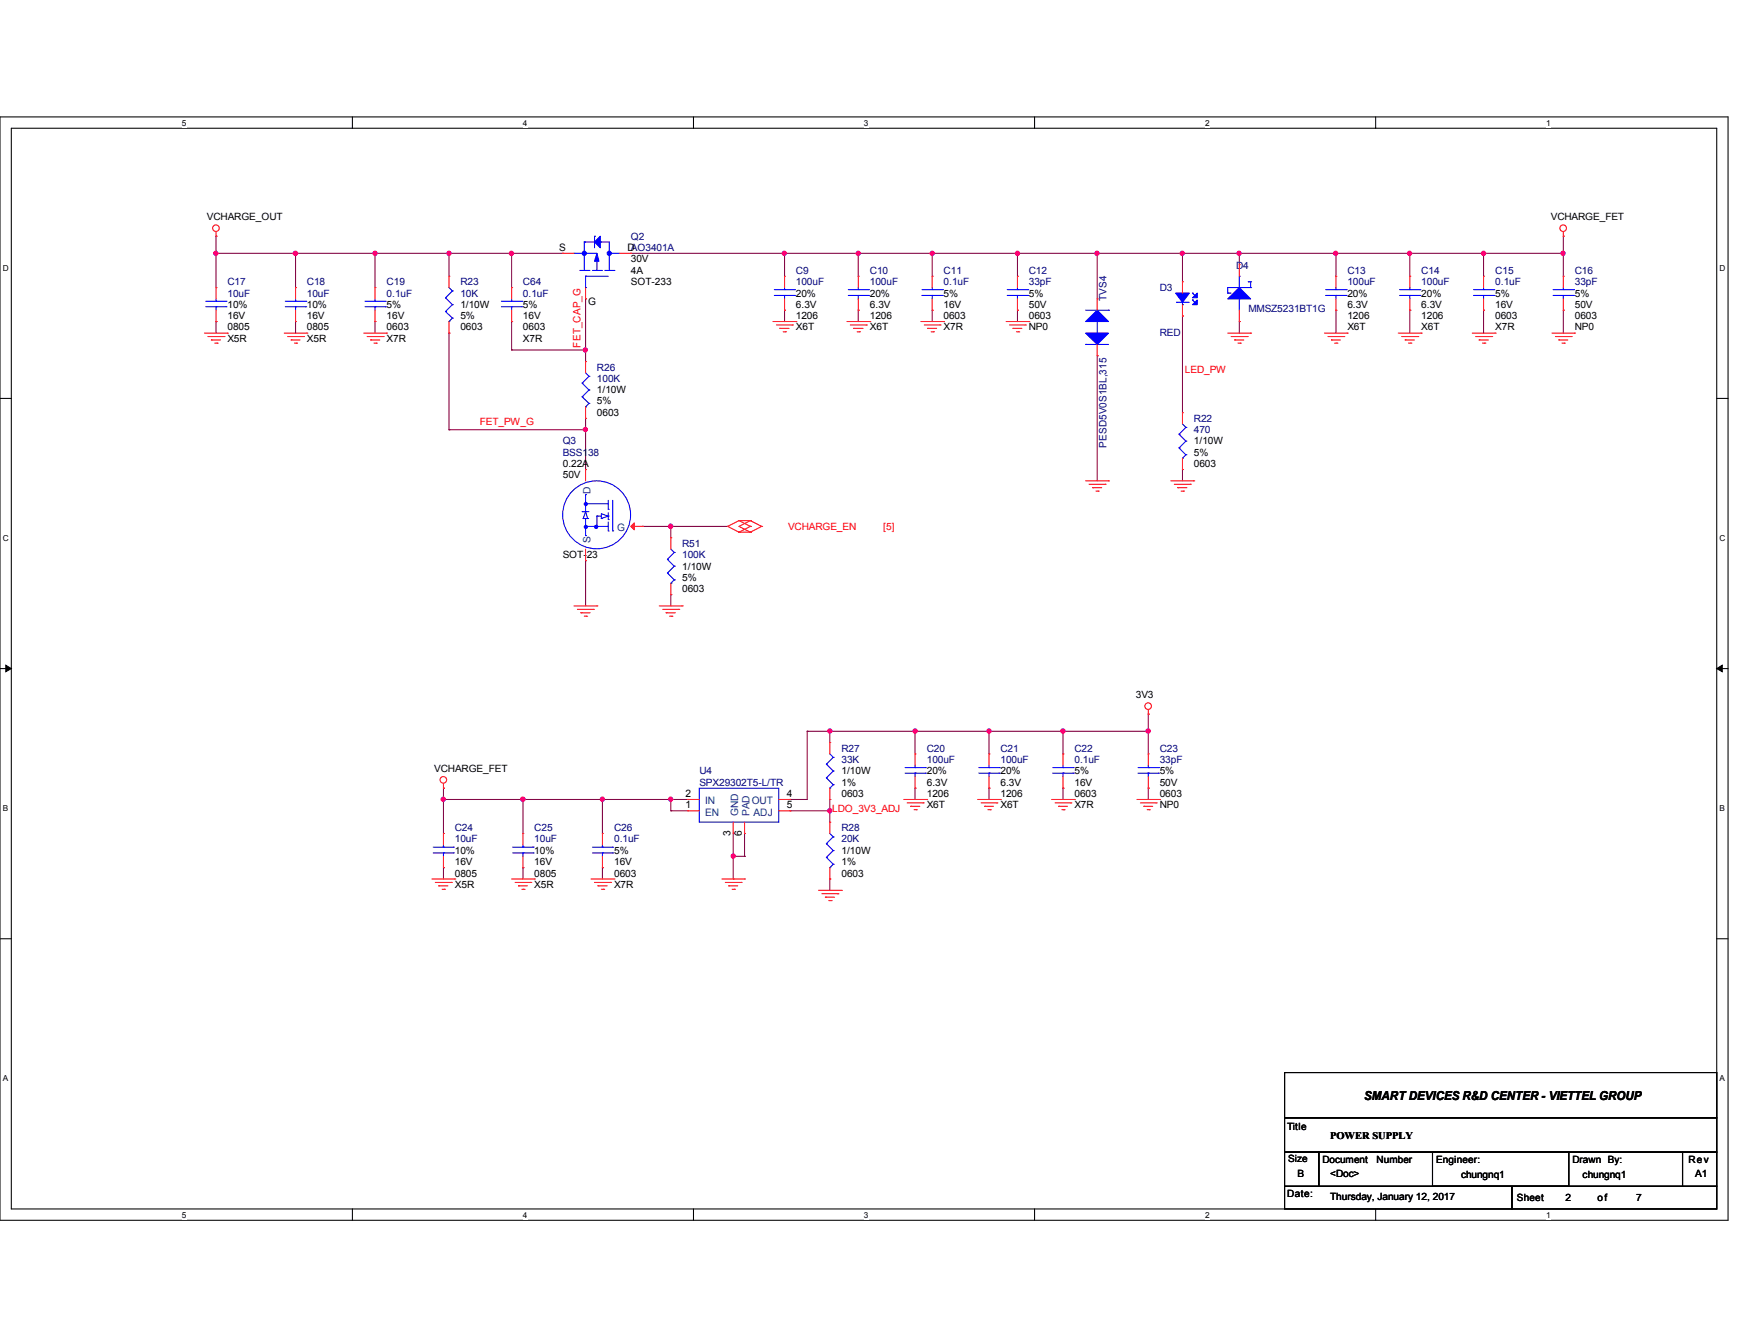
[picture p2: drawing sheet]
<svg xmlns="http://www.w3.org/2000/svg" width="279mm" height="216mm" viewBox="0 0 279 216" stroke-linecap="round" stroke-linejoin="round" font-family="sans-serif">
<path d="M0 18.8h278v177.4h-278zM1.8 20.6h274.3v173.8h-274.3z" fill="none" stroke="#000" stroke-width=".17"/>
<g fill="#fff">
<path d="M29.3 19h.7v1.5h-.7z"/>
<path d="M29.3 194.6h.7v1.4h-.7z"/>
</g>
<path d="M56.7 18.8v1.8M56.7 194.4v1.8" fill="none" stroke="#000" stroke-width=".17"/>
<g fill="#fff">
<path d="M84.1 19h.7v1.5h-.7z"/>
<path d="M84.1 194.6h.7v1.4h-.7z"/>
</g>
<path d="M111.5 18.8v1.8M111.5 194.4v1.8" fill="none" stroke="#000" stroke-width=".17"/>
<g fill="#fff">
<path d="M139 19h.7v1.5h-.7z"/>
<path d="M139 194.6h.7v1.4h-.7z"/>
</g>
<path d="M166.4 18.8v1.8M166.4 194.4v1.8" fill="none" stroke="#000" stroke-width=".17"/>
<g fill="#fff">
<path d="M193.8 19h.8v1.5h-.8z"/>
<path d="M193.8 194.6h.8v1.4h-.8z"/>
</g>
<path d="M221.3 18.8v1.8M221.3 194.4v1.8" fill="none" stroke="#000" stroke-width=".17"/>
<g fill="#fff">
<path d="M248.7 19h.7v1.5h-.7z"/>
<path d="M248.7 194.6h.7v1.4h-.7z"/>
<path d="M.5 42.3h.9v1.5h-.9z"/>
<path d="M276.6 42.3h.9v1.5h-.9z"/>
<path d="M.5 85.8h.9v1.4h-.9z"/>
<path d="M276.6 85.8h.9v1.4h-.9z"/>
</g>
<path d="M0 64.1h1.8M276.1 64.1h1.9" fill="none" stroke="#000" stroke-width=".17"/>
<g fill="#fff">
<path d="M.5 129.2h.8v1.5h-.8z"/>
<path d="M276.6 129.2h.9v1.5h-.9z"/>
</g>
<path d="M0 107.5h1.8M276.1 107.5h1.9" fill="none" stroke="#000" stroke-width=".17"/>
<path d="M.9 106.9l.9 .6-.9 .5zM276.1 107.5l.9-.6v1.1z" fill="#000" stroke="#000" stroke-width=".16"/>
<g fill="#fff">
<path d="M.5 172.6h.8v1.5h-.8z"/>
<path d="M276.6 172.6h.9v1.5h-.9z"/>
</g>
<path d="M0 150.9h1.8M276.1 150.9h1.9M206.6 172.4h69.5v7.3h-69.5zM206.6 179.7h69.5v5.5h-69.5zM206.6 185.2h5.5v5.5h-5.5zM206.6 190.7h36.6v3.7h-36.6zM212.1 185.2h58.5v5.5h-58.5zM230.4 185.2h21.9v5.5h-21.9zM243.2 190.7h32.9v3.7h-32.9zM270.6 185.2h5.5v5.5h-5.5z" fill="none" stroke="#000" stroke-width=".17"/>
<g fill="none" stroke="#800040" stroke-width=".17">
<path d="M34.8 38h.1M34.8 38v8.2M251.5 38h.1M251.5 38v6.4M34.8 40.7h.1M34.8 51.7h.1M34.8 40.7h55.7M34.8 51.7v1.9M47.5 40.7h.1M47.5 51.7h.1M47.5 40.7v5.5M47.5 51.7v1.9"/>
<path d="M60.3 40.7h.1M60.3 51.7h.1M60.3 40.7v5.5M60.3 51.7v1.9M72.2 40.7h.1M72.2 53.6h.1M72.2 40.7v3.7M72.2 53.6v15.5M82.3 40.7h.1M82.3 51.7h.1M82.3 56.3h.1M82.3 40.7v5.5"/>
<path d="M82.3 51.7v4.6M82.3 56.3h11.9M94.2 48h.1M94.2 56.3h.1M94.2 48v10.1M101.5 40.7h150M126.2 49.9h.1M126.2 40.7h.1M126.2 40.7v3.7M126.2 49.9v1.8M138 49.9h.1M138 40.7h.1"/>
<path d="M138 40.7v3.7M138 49.9v1.8M149.9 40.7h.1M149.9 49.9h.1M149.9 40.7v3.7M149.9 49.9v1.8M163.7 40.7h.1M163.7 49.9h.1M163.7 40.7v3.7M163.7 49.9v1.8M176.5 40.7h.1M176.5 57.2h.1"/>
<path d="M176.5 40.7v7.3M176.5 57.2v20.1M190.2 50.8h.1M190.2 40.7h.1M190.2 40.7v4.6M190.2 50.8v15.5M199.3 51.7h.1M199.3 40.7h.1M199.3 40.7v1.8M199.3 51.7v1.9M214.9 49.9h.1M214.9 40.7h.1"/>
<path d="M214.9 40.7v3.7M214.9 49.9v3.7M226.8 49.9h.1M226.8 40.7h.1M226.8 40.7v3.7M226.8 49.9v3.7M238.6 49.9h.1M238.6 40.7h.1M238.6 40.7v3.7M238.6 49.9v3.7M251.5 49.9h.1M251.5 40.7h.1"/>
<path d="M251.5 49.9v3.7M72.2 69.1h.1M72.2 69.1h22M94.2 69.1h.1M94.2 67.3h.1M94.2 67.3v8.2M190.2 75.5h.1M190.2 75.5v1.8M94.2 90.1h.1M94.2 90.1v7.3M103.3 84.6h.1M103.3 84.6h13.8"/>
<path d="M107.9 84.6h.1M107.9 95.6h.1M107.9 84.6v1.8M107.9 95.6v1.8M129.8 117.6h.1M129.8 117.6v10.9h-2.7M129.8 117.6h54.9M133.5 117.6h.1M133.5 117.6v1.8M147.2 117.6h.1M147.2 117.6v3.6M159.1 117.6h.1"/>
<path d="M159.1 117.6v3.6M171 117.6h.1M171 117.6v3.6M184.7 117.6h.1M184.7 114.8h.1M184.7 114.8v6.4M71.3 128.5h.1M71.3 139.5h.1M71.3 126.7h.1M71.3 128.5h39.3M71.3 126.7v7.3M71.3 139.5v1.8"/>
<path d="M84.1 128.5h.1M84.1 139.5h.1M84.1 128.5v5.5M84.1 139.5v1.8M96.9 128.5h.1M96.9 139.5h.1M96.9 128.5v5.5M96.9 139.5v1.8M107.9 130.3h.1M107.9 128.5h.1M107.9 130.3h2.7M107.9 128.5v1.8"/>
<path d="M117.9 137.7h.1M117.9 134v7.3M117.9 137.7h1.9M119.8 137.7h.1M119.8 134v3.7M127.1 130.3h.1M127.1 128.5h.1M127.1 130.3h6.4M133.5 128.5h.1M133.5 130.3h.1M133.5 128.5v3.7M147.2 126.7h.1"/>
<path d="M147.2 126.7v1.8M159.1 126.7h.1M159.1 126.7v1.8M171 126.7h.1M171 126.7v1.8M184.7 126.7h.1M184.7 126.7v1.8M117.9 141.3h.1M133.5 141.3h.1M133.5 141.3v1.8"/>
</g>
<g fill="#f0f" stroke="#f0f" stroke-width=".17">
<circle cx="238.6" cy="40.7" r=".34"/>
<circle cx="251.4" cy="40.7" r=".34"/>
<circle cx="226.7" cy="40.7" r=".34"/>
<circle cx="34.7" cy="40.7" r=".34"/>
<circle cx="47.5" cy="40.7" r=".35"/>
<circle cx="126.2" cy="40.7" r=".34"/>
<circle cx="149.9" cy="40.7" r=".34"/>
<circle cx="138" cy="40.7" r=".34"/>
<circle cx="163.7" cy="40.7" r=".34"/>
<circle cx="176.4" cy="40.7" r=".34"/>
<circle cx="190.2" cy="40.7" r=".34"/>
<circle cx="72.2" cy="40.7" r=".34"/>
<circle cx="60.3" cy="40.7" r=".34"/>
<circle cx="107.9" cy="128.5" r=".34"/>
<circle cx="96.9" cy="128.5" r=".34"/>
<circle cx="71.3" cy="128.5" r=".34"/>
<circle cx="84.1" cy="128.5" r=".35"/>
<circle cx="133.5" cy="130.3" r=".35"/>
<circle cx="147.2" cy="117.5" r=".34"/>
<circle cx="133.5" cy="117.5" r=".34"/>
<circle cx="159.1" cy="117.5" r=".34"/>
<circle cx="184.7" cy="117.5" r=".35"/>
<circle cx="171" cy="117.5" r=".35"/>
<circle cx="107.9" cy="84.6" r=".35"/>
<circle cx="82.3" cy="40.7" r=".34"/>
<circle cx="94.1" cy="56.3" r=".34"/>
<circle cx="94.1" cy="69" r=".34"/>
<circle cx="199.3" cy="40.7" r=".34"/>
<circle cx="214.8" cy="40.7" r=".34"/>
<circle cx="117.9" cy="137.6" r=".34"/>
</g>
<g fill="none" stroke="#f00" stroke-width=".17">
<path d="M34.8 38h.1M34.8 37.3v.7M251.5 38h.1M251.5 37.3v.7M32.9 53.6h3.7M33.4 54.1h2.6M34 54.7h.1M34 54.7h1.5M34.5 55.2h.4M34.8 46.2h.1M34.8 51.7h.1M34.8 46.2v1.8"/>
<path d="M34.8 49.9v1.8M34.9 55.2h.1M36 54.1h.1M36.6 53.6h.1M45.7 53.6h3.7M46.3 54.1h2.5M46.8 54.7h.1M46.8 54.7h1.5M47.4 55.2h.3M47.5 46.2h.1M47.5 51.7h.1M47.5 46.2v1.8"/>
<path d="M47.5 49.9v1.8M47.7 55.2h.1M48.8 54.1h.1M49.4 53.6h.1M58.5 53.6h3.7M59.1 54.1h2.5M59.6 54.7h.1M59.6 54.7h1.5M60.2 55.2h.3M60.3 46.2h.1M60.3 51.7h.1M60.3 46.2v1.8"/>
<path d="M60.3 49.9v1.8M60.5 55.2h.1M61.6 54.1h.1M62.2 53.6h.1M72.2 44.4h.1M72.2 53.6h.1M72.2 44.4v1.8M72.2 51.7v1.9M82.3 46.2h.1M82.3 51.7h.1M82.3 46.2v1.8M82.3 49.9v1.8"/>
<path d="M90.5 40.7h.1M90.5 40.7h1.8M94.2 48h.1M94.2 58.1h.1M94.2 46.2v1.8M94.2 58.1v1.8M99.7 40.7h1.8M101.5 40.7h.1M124.3 51.7h3.7M124.9 52.2h2.6M125.4 52.8h.1M125.4 52.8h1.5"/>
<path d="M126 53.3h.4M126.2 44.4h.1M126.2 49.9h.1M126.2 44.4v1.8M126.2 48v1.9M126.4 53.3h.1M127.5 52.2h.1M128 51.7h.1M136.2 51.7h3.7M136.8 52.2h2.6M137.3 52.8h.1M137.3 52.8h1.5"/>
<path d="M137.9 53.3h.4M138 44.4h.1M138 49.9h.1M138 44.4v1.8M138 48v1.9M138.3 53.3h.1M139.4 52.2h.1M139.9 51.7h.1M148.1 51.7h3.7M148.7 52.2h2.5M149.2 52.8h.1M149.2 52.8h1.5"/>
<path d="M149.8 53.3h.4M149.9 44.4h.1M149.9 49.9h.1M149.9 44.4v1.8M149.9 48v1.9M150.2 53.3h.1M151.2 52.2h.1M151.8 51.7h.1M161.8 51.7h3.7M162.4 52.2h2.5M162.9 52.8h.1M162.9 52.8h1.5"/>
<path d="M163.5 53.3h.4M163.7 44.4h.1M163.7 49.9h.1M163.7 44.4v1.8M163.7 48v1.9M163.9 53.3h.1M164.9 52.2h.1M165.5 51.7h.1M176.5 48h.1M176.5 57.2h.1M176.5 48v1.9M176.5 55.4v1.8"/>
<path d="M190.2 45.3h.1M190.2 50.8h.1M190.2 45.3v1.8M190.2 49v1.8M197.5 53.6h3.7M198 54.1h2.6M198.6 54.7h.1M198.6 54.7h1.5M199.1 55.2h.4M199.3 51.7h.1M199.3 42.5h.1M199.3 42.5v1.9"/>
<path d="M199.3 49.9v1.8M199.5 55.2h.1M200.6 54.1h.1M201.2 53.6h.1M213.1 53.6h3.6M213.6 54.1h2.6M214.2 54.7h.1M214.2 54.7h1.4M214.7 55.2h.4M214.9 44.4h.1M214.9 49.9h.1M214.9 44.4v1.8"/>
<path d="M214.9 48v1.9M215.1 55.2h.1M216.2 54.1h.1M216.7 53.6h.1M224.9 53.6h3.7M225.5 54.1h2.5M226 54.7h.1M226 54.7h1.5M226.6 55.2h.3M226.8 44.4h.1M226.8 49.9h.1M226.8 44.4v1.8"/>
<path d="M226.8 48v1.9M226.9 55.2h.1M228 54.1h.1M228.6 53.6h.1M236.8 53.6h3.7M237.4 54.1h2.5M237.9 54.7h.1M237.9 54.7h1.5M238.5 55.2h.3M238.6 44.4h.1M238.6 49.9h.1M238.6 44.4v1.8"/>
<path d="M238.6 48v1.9M238.8 55.2h.1M239.9 54.1h.1M240.5 53.6h.1M249.6 53.6h3.7M250.2 54.1h2.5M250.7 54.7h.1M250.7 54.7h1.5M251.2 55.2h.4M251.5 44.4h.1M251.5 49.9h.1M251.5 44.4v1.8"/>
<path d="M251.5 48v1.9M251.6 55.2h.1M252.7 54.1h.1M253.3 53.6h.1M94.2 67.3h.1M94.2 75.5h.1M94.2 65.4v1.9M94.2 75.5v1.8M174.6 77.3h3.7M175.2 77.9h2.6M175.7 78.4h.1M175.7 78.4h1.5"/>
<path d="M176.3 79h.4M176.7 79h.1M177.8 77.9h.1M178.3 77.3h.1M188.3 77.3h3.7M188.9 77.9h2.6M189.4 78.4h.1M189.4 78.4h1.5M190 79h.4M190.2 66.3h.1M190.2 75.5h.1M190.2 66.3v1.9"/>
<path d="M190.2 73.7v1.8M190.4 79h.1M191.5 77.9h.1M192 77.3h.1M92.3 97.4h3.7M92.9 98h2.6M93.4 98.5h.1M93.4 98.5h1.5M94 99.1h.4M94.2 90.1h.1M94.2 88.3v1.8M94.4 99.1h.1"/>
<path d="M95.5 98h.1M96 97.4h.1M101.5 84.6h1.8M103.3 84.6h.1M106 97.4h3.7M106.6 98h2.6M107.1 98.5h.1M107.1 98.5h1.5M107.7 99.1h.4M107.9 86.4h.1M107.9 95.6h.1M107.9 86.4v1.9"/>
<path d="M107.9 93.8v1.8M108.1 99.1h.1M109.2 98h.1M109.7 97.4h.1M117.1 84.6h.1M117.1 84.6l1.8 1M118.9 85.6h.1M118.9 83.7h.1M118.9 85.6h1.8M118.9 83.7h1.8M118.9 83.7l-1.8 .9M118.9 83.7l1.8 .9"/>
<path d="M120.7 83.7h.1M120.7 85.6h.1M120.7 84.6h.1M120.7 83.7l1.8 .9M120.7 83.7l-1.8 .9 1.8 1M120.7 84.6l-1.8 1M122.5 84.6h.1M122.5 84.6l-1.8 1M133.5 119.4h.1M133.5 119.4v1.8M184.7 114.8h.1M184.7 114.1v.7"/>
<path d="M71.3 126.7h.1M71.3 134h.1M71.3 139.5h.1M71.3 125.9v.8M71.3 134v1.8M71.3 137.7v1.8M84.1 134h.1M84.1 139.5h.1M84.1 134v1.8M84.1 137.7v1.8M96.9 134h.1M96.9 139.5h.1"/>
<path d="M96.9 134v1.8M96.9 137.7v1.8M110.6 130.3h.1M110.6 128.5h.1M110.6 128.5h1.9M110.6 130.3h1.9M117.9 134h.1M117.9 132.2v1.8M119.8 134h.1M119.8 132.2v1.8M125.3 128.5h1.8M125.3 130.3h1.8"/>
<path d="M127.1 128.5h.1M127.1 130.3h.1M133.5 132.2h.1M133.5 128.5h.1M133.5 126.7v1.8M133.5 132.2v1.8M133.5 139.5v1.8M145.4 128.5h3.7M145.9 129.1h2.6M146.5 129.6h.1M146.5 129.6h1.5M147 130.2h.4"/>
<path d="M147.2 121.2h.1M147.2 126.7h.1M147.2 121.2v1.8M147.2 124.8v1.9M147.4 130.2h.1M148.5 129.1h.1M149.1 128.5h.1M157.3 128.5h3.6M157.8 129.1h2.6M158.4 129.6h.1M158.4 129.6h1.4M158.9 130.2h.4"/>
<path d="M159.1 121.2h.1M159.1 126.7h.1M159.1 121.2v1.8M159.1 124.8v1.9M159.3 130.2h.1M160.4 129.1h.1M160.9 128.5h.1M169.2 128.5h3.6M169.7 129.1h2.6M170.3 129.6h.1M170.3 129.6h1.4M170.8 130.2h.4"/>
<path d="M171 121.2h.1M171 126.7h.1M171 121.2v1.8M171 124.8v1.9M171.2 130.2h.1M172.3 129.1h.1M172.8 128.5h.1M182.9 128.5h3.6M183.4 129.1h2.6M184 129.6h.1M184 129.6h1.4M184.5 130.2h.4"/>
<path d="M184.7 121.2h.1M184.7 126.7h.1M184.7 121.2v1.8M184.7 124.8v1.9M184.9 130.2h.1M186 129.1h.1M186.5 128.5h.1M69.5 141.3h3.7M70 141.9h2.6M70.6 142.4h.1M70.6 142.4h1.5M71.1 143h.4"/>
<path d="M71.5 143h.1M72.6 141.9h.1M73.2 141.3h.1M82.3 141.3h3.6M82.8 141.9h2.6M83.4 142.4h.1M83.4 142.4h1.4M83.9 143h.4M84.3 143h.1M85.4 141.9h.1M85.9 141.3h.1M95.1 141.3h3.7"/>
<path d="M95.6 141.9h2.6M96.2 142.4h.1M96.2 142.4h1.5M96.7 143h.4M97.1 143h.1M98.2 141.9h.1M98.8 141.3h.1M116.1 141.3h3.7M116.7 141.9h2.5M117.2 142.4h.1M117.2 142.4h1.5M117.8 143h.4"/>
<path d="M118.2 143h.1M119.2 141.9h.1M119.8 141.3h.1M131.7 143.1h3.6M132.2 143.7h2.6M132.8 144.2h.1M132.8 144.2h1.4M133.3 144.8h.4M133.5 141.3h.1M133.7 144.8h.1M134.8 143.7h.1M135.3 143.1h.1"/>
<circle cx="34.7" cy="36.7" r=".53"/>
<circle cx="251.4" cy="36.7" r=".53"/>
<circle cx="184.7" cy="113.5" r=".53"/>
<circle cx="71.3" cy="125.4" r=".53"/>
</g>
<g fill="none" stroke="#00f" stroke-width=".17">
<path d="M94 38.9h.1M94 38.9v4.6M94 38.9h1.6M95.6 38h.1M95.6 38v1.8M96.6 38.9h.1M96.6 38.9h1.4v4.6M33.1 49.3h3.3M33.1 48.4h3.3M34.8 48.4h.1M34.8 49.3h.1M34.8 48v.4"/>
<path d="M34.8 49.3v.6M36.4 49.3h.1M36.4 48.4h.1M45.9 49.3h3.3M45.9 48.4h3.3M47.5 48.4h.1M47.5 49.3h.1M47.5 48v.4M47.5 49.3v.6M49.2 49.3h.1M49.2 48.4h.1M58.7 49.3h3.3"/>
<path d="M58.7 48.4h3.3M60.3 48.4h.1M60.3 49.3h.1M60.3 48v.4M60.3 49.3v.6M62 49.3h.1M62 48.4h.1M71.7 47.9h.1M71.7 50.1h.1M71.7 47.9l1.1 1.1M71.7 50.1l1.1 1M72.2 51.7h.1"/>
<path d="M72.2 46.2l.6 .6M72.8 46.8h.1M72.8 49h.1M72.8 51.1h.1M72.8 46.8l-1.1 1.1M72.8 49l-1.1 1.1M72.8 51.1l-.6 .6M80.6 49.3h3.3M80.6 48.4h3.3M82.3 48.4h.1M82.3 49.3h.1M82.3 48v.4"/>
<path d="M82.3 49.3v.6M83.9 49.3h.1M83.9 48.4h.1M92.3 40.7h.1M92.3 40.7h3.7M93.3 43.5h1.4M94.2 44.4h.1M94.2 46.2h.1M94.2 44.4h3.6M94.2 44.4v1.8M94.2 59.9l.5 .6M94.7 43.5h.1"/>
<path d="M95.3 43.5h1.4M96 43.5h.1M96 41.7v1.8M96.7 43.5h.1M97.3 43.5h1.5M98 43.5h.1M98 40.7h.1M98 40.7h1.7M98.8 43.5h.1M124.5 47.5h3.3M124.5 46.6h3.3M126.2 46.6h.1"/>
<path d="M126.2 47.5h.1M126.2 46.2v.4M126.2 47.5v.5M127.8 47.5h.1M127.8 46.6h.1M136.4 47.5h3.3M136.4 46.6h3.3M138 46.6h.1M138 47.5h.1M138 46.2v.4M138 47.5v.5M139.7 47.5h.1"/>
<path d="M139.7 46.6h.1M148.3 47.5h3.3M148.3 46.6h3.3M149.9 46.6h.1M149.9 47.5h.1M149.9 46.2v.4M149.9 47.5v.5M151.6 47.5h.1M151.6 46.6h.1M162 47.5h3.3M162 46.6h3.3M163.7 46.6h.1"/>
<path d="M163.7 47.5h.1M163.7 46.2v.4M163.7 47.5v.5M165.3 47.5h.1M165.3 46.6h.1M174.6 55.4h.1M174.6 49.9h3.7M174.6 55.4h3.7M176.5 53.6h.1M176.5 51.7v1.9M178.3 49.9h.1M189.3 48.6h.1"/>
<path d="M189.3 48.6h2M190.2 49h.1M190.2 48.6v.4M191.8 47.1h.1M191.8 48.2h.1M191.8 47.1l.4 .4M191.8 48.2l.4 .4M197.5 47.1h.1M197.5 47.1h.4M197.9 47.1h.1M199.3 48h.1M199.3 44.4h.1"/>
<path d="M199.3 44.4v1.8M199.3 48v1.9M200.8 45.3h.1M200.8 45.3h.4M201.2 46.2h.1M201.2 45.3h.1M201.2 46.2h-3.7v.9M201.2 45.3v.9M213.2 47.5h3.3M213.2 46.6h3.3M214.9 46.6h.1M214.9 47.5h.1"/>
<path d="M214.9 46.2v.4M214.9 47.5v.5M216.5 47.5h.1M216.5 46.6h.1M225.1 47.5h3.3M225.1 46.6h3.3M226.8 46.6h.1M226.8 47.5h.1M226.8 46.2v.4M226.8 47.5v.5M228.4 47.5h.1M228.4 46.6h.1"/>
<path d="M237 47.5h3.3M237 46.6h3.3M238.6 46.6h.1M238.6 47.5h.1M238.6 46.2v.4M238.6 47.5v.5M240.3 47.5h.1M240.3 46.6h.1M249.8 47.5h3.3M249.8 46.6h3.3M251.5 46.6h.1M251.5 47.5h.1"/>
<path d="M251.5 46.2v.4M251.5 47.5v.5M253.1 47.5h.1M253.1 46.6h.1M93.6 61.6h.1M93.6 63.8h.1M93.6 61.6l1.1 1.1M93.6 63.8l1.1 1.1M94.2 65.4h.1M94.2 79.5h.1M94.2 79.5v1.5M94.7 60.5h.1"/>
<path d="M94.7 62.7h.1M94.7 64.9h.1M94.7 60.5l-1.1 1.1M94.7 62.7l-1.1 1.1M94.7 64.9l-.5 .5M189.7 69.8h.1M189.7 72h.1M189.7 69.8l1.1 1.1M189.7 72l1.1 1.1M190.2 73.7h.1M190.2 68.2l.6 .5M190.8 68.7h.1"/>
<path d="M190.8 70.9h.1M190.8 73.1h.1M190.8 68.7l-1.1 1.1M190.8 70.9l-1.1 1.1M190.8 73.1l-.6 .6M93.6 82.3h.1M93.6 82.3h1.1M93.8 83.4h.1M93.8 83.4h.7M94.2 81h.1M94.2 84.6h.1M94.2 86.1h.1"/>
<path d="M94.2 81.2h.1M94.2 82.3h.1M94.2 81.2v1.1M94.2 83.4v2.7M94.2 81h3.6M94.2 84.6h3.6M94.2 82.3l.3 1.1M94.2 82.3l-.4 1.1M94.5 83.4h.1M96 84.6h.1M96 83h.1M96 83v1.6"/>
<path d="M96 83h.7M96.7 83.4h.1M97.8 81.9h.1M97.8 83.5h.1M97.8 85.3h.1M97.8 83h.1M97.8 80.4v1.5M97.8 82.4v1.1M97.8 83.9v1.4M97.8 83l-1.1-.4v.8M97.8 83l-1.1 .4M98.6 85.3h.1"/>
<path d="M98.6 80.4v4.9M107.4 89.9h.1M107.4 92.1h.1M107.4 89.9l1.1 1.1M107.4 92.1l1.1 1.1M107.9 93.8h.1M107.9 88.3l.6 .5M108.5 88.8h.1M108.5 91h.1M108.5 93.2h.1M108.5 88.8l-1.1 1.1M108.5 91l-1.1 1.1"/>
<path d="M108.5 93.2l-.6 .6M69.7 137.1h3.2M69.7 136.2h3.2M71.3 136.2h.1M71.3 137.1h.1M71.3 135.8v.4M71.3 137.1v.6M72.9 137.1h.1M72.9 136.2h.1M82.5 137.1h3.3M82.5 136.2h3.3M84.1 136.2h.1"/>
<path d="M84.1 137.1h.1M84.1 135.8v.4M84.1 137.1v.6M85.8 137.1h.1M85.8 136.2h.1M95.3 137.1h3.3M95.3 136.2h3.3M96.9 136.2h.1M96.9 137.1h.1M96.9 135.8v.4M96.9 137.1v.6M98.6 137.1h.1"/>
<path d="M98.6 136.2h.1M112.5 126.7h12.8v5.5h-12.8zM132.9 135.6h.1M132.9 137.8h.1M132.9 122.9h.1M132.9 125.1h.1M132.9 135.6l1.1 1.1M132.9 137.8l1.1 1.1M132.9 122.9l1.1 1.1M132.9 125.1l1.1 1.1M133.5 139.5h.1M133.5 126.7h.1"/>
<path d="M133.5 134l.5 .5M133.5 121.2l.5 .6M134 134.5h.1M134 136.7h.1M134 138.9h.1M134 121.8h.1M134 124h.1M134 126.2h.1M134 134.5l-1.1 1.1M134 136.7l-1.1 1.1M134 138.9l-.5 .6M134 121.8l-1.1 1.1"/>
<path d="M134 124l-1.1 1.1M134 126.2l-.5 .5M145.6 124.3h3.2M145.6 123.4h3.2M147.2 123.4h.1M147.2 124.3h.1M147.2 123v.4M147.2 124.3v.5M148.8 124.3h.1M148.8 123.4h.1M157.4 124.3h3.3M157.4 123.4h3.3"/>
<path d="M159.1 123.4h.1M159.1 124.3h.1M159.1 123v.4M159.1 124.3v.5M160.7 124.3h.1M160.7 123.4h.1M169.3 124.3h3.3M169.3 123.4h3.3M171 123.4h.1M171 124.3h.1M171 123v.4M171 124.3v.5"/>
<path d="M172.6 124.3h.1M172.6 123.4h.1M183 124.3h3.4M183 123.4h3.4M184.7 123.4h.1M184.7 124.3h.1M184.7 123v.4M184.7 124.3v.5M186.4 124.3h.1M186.4 123.4h.1"/>
<circle cx="96" cy="82.8" r="5.5"/>
</g>
<g fill="#00f" stroke="#00f" stroke-width=".17">
<path d="M96.6 38v1.8l-1-.9z"/>
<path d="M96 40.7l.4 1.3h-.8z"/>
<path d="M197.5 48l1.8-1.8 1.9 1.8z"/>
<path d="M174.6 51.7l1.9-1.8 1.8 1.8z"/>
<path d="M174.6 53.6h3.7l-1.8 1.8z"/>
<path d="M192.6 47.1v.8h-.8z"/>
<path d="M191.8 49l.8-.8v.8z"/>
<path d="M189.1 47.1h2.2l-1.1 1.5z" fill-rule="evenodd"/>
<circle cx="98" cy="40.7" r=".34"/>
<circle cx="94" cy="40.7" r=".34"/>
<circle cx="94.2" cy="81" r=".25"/>
<circle cx="94.2" cy="84.7" r=".25"/>
<circle cx="95.9" cy="84.7" r=".25"/>
</g>
<path d="M101.5 84.6l.5-.5v1.1z" fill="#f00" stroke="#f00" stroke-width=".17"/>
<text font-size="2" x="219.4" y="176.8">SMART DEVICES R&amp;D CENTER - VIETTEL GROUP</text>
<g font-size="1.7">
<text x="90" y="40.3">S</text>
<text x="100.9" y="40.3">DAO3401A</text>
<text x="94.6" y="49">G</text>
<text x="110.3" y="129.9">1</text>
<text x="110.3" y="128.1">2</text>
<text x="126.5" y="128.1">4</text>
<text x="126.5" y="129.9">5</text>
</g>
<g font-size="1.7" fill="#004080">
<text x="99.3" y="85.4">G</text>
<text x="113.4" y="131.1">EN</text>
<text x="113.4" y="129.3">IN</text>
<text x="120.9" y="129.3">OUT</text>
<text x="121.2" y="131.1">ADJ</text>
</g>
<g font-size="1.6">
<text x="33.3" y="35.4">VCHARGE_OUT</text>
<text x="249.4" y="35.4">VCHARGE_FET</text>
<text x="101.5" y="42.2">30V</text>
<text x="101.5" y="44">4A</text>
<text x="101.5" y="45.8">SOT-233</text>
<text x="128" y="47.7">20%</text>
<text x="139.9" y="47.7">20%</text>
<text x="151.8" y="47.7">5%</text>
<text x="165.5" y="47.7">5%</text>
<text x="216.7" y="47.7">20%</text>
<text x="228.6" y="47.7">20%</text>
<text x="240.5" y="47.7">5%</text>
<text x="253.3" y="47.7">5%</text>
<text x="36.6" y="53.1">0805</text>
<text x="36.6" y="51.3">16V</text>
<text x="36.6" y="49.5">10%</text>
<text x="49.4" y="53.1">0805</text>
<text x="49.4" y="51.3">16V</text>
<text x="49.4" y="49.5">10%</text>
<text x="62.2" y="53.1">0603</text>
<text x="62.2" y="51.3">16V</text>
<text x="62.2" y="49.5">5%</text>
<text x="74" y="53.1">0603</text>
<text x="74" y="49.5">1/10W</text>
<text x="74" y="51.3">5%</text>
<text x="84.1" y="53.1">0603</text>
<text x="84.1" y="51.3">16V</text>
<text x="84.1" y="49.5">5%</text>
<text x="128" y="51.3">1206</text>
<text x="128" y="53.1">X6T</text>
<text x="128" y="49.5">6.3V</text>
<text x="139.9" y="51.3">1206</text>
<text x="139.9" y="53.1">X6T</text>
<text x="139.9" y="49.5">6.3V</text>
<text x="151.8" y="51.3">0603</text>
<text x="151.8" y="53.1">X7R</text>
<text x="151.8" y="49.5">16V</text>
<text x="165.5" y="51.3">0603</text>
<text x="165.5" y="53.1">NP0</text>
<text x="165.5" y="49.5">50V</text>
<text x="216.7" y="51.3">1206</text>
<text x="216.7" y="53.1">X6T</text>
<text x="216.7" y="49.5">6.3V</text>
<text x="228.6" y="51.3">1206</text>
<text x="228.6" y="53.1">X6T</text>
<text x="228.6" y="49.5">6.3V</text>
<text x="240.5" y="51.3">0603</text>
<text x="240.5" y="53.1">X7R</text>
<text x="240.5" y="49.5">16V</text>
<text x="253.3" y="51.3">0603</text>
<text x="253.3" y="53.1">NP0</text>
<text x="253.3" y="49.5">50V</text>
<text x="36.6" y="55">X5R</text>
<text x="49.4" y="55">X5R</text>
<text x="62.2" y="55">X7R</text>
<text x="84.1" y="55">X7R</text>
<text x="96" y="63.2">1/10W</text>
<text x="96" y="65">5%</text>
<text x="96" y="66.8">0603</text>
<text x="192" y="71.4">1/10W</text>
<text x="90.5" y="75.1">0.22A</text>
<text x="90.5" y="76.9">50V</text>
<text x="192" y="75.1">0603</text>
<text x="192" y="73.3">5%</text>
<text x="90.5" y="89.7">SOT-23</text>
<text x="109.7" y="95.2">0603</text>
<text x="109.7" y="91.6">1/10W</text>
<text x="109.7" y="93.4">5%</text>
<text x="182.7" y="112.2">3V3</text>
<text x="69.9" y="124.1">VCHARGE_FET</text>
<text x="135.4" y="124.5">1/10W</text>
<text x="149.1" y="124.5">20%</text>
<text x="160.9" y="124.5">20%</text>
<text x="172.8" y="124.5">5%</text>
<text x="186.5" y="124.5">5%</text>
<text x="135.4" y="128.1">0603</text>
<text x="135.4" y="126.3">1%</text>
<text x="149.1" y="128.1">1206</text>
<text x="149.1" y="130">X6T</text>
<text x="149.1" y="126.3">6.3V</text>
<text x="160.9" y="128.1">1206</text>
<text x="160.9" y="130">X6T</text>
<text x="160.9" y="126.3">6.3V</text>
<text x="172.8" y="128.1">0603</text>
<text x="172.8" y="130">X7R</text>
<text x="172.8" y="126.3">16V</text>
<text x="186.5" y="128.1">0603</text>
<text x="186.5" y="130">NP0</text>
<text x="186.5" y="126.3">50V</text>
<text x="73.2" y="137.3">10%</text>
<text x="85.9" y="137.3">10%</text>
<text x="98.8" y="137.3">5%</text>
<text x="117.5" y="134.3" transform="rotate(-90 117.5 134.3)">3</text>
<text x="119.3" y="134.3" transform="rotate(-90 119.3 134.3)">6</text>
<text x="135.4" y="137.3">1/10W</text>
<text x="73.2" y="140.9">0805</text>
<text x="73.2" y="142.7">X5R</text>
<text x="73.2" y="139.1">16V</text>
<text x="85.9" y="140.9">0805</text>
<text x="85.9" y="142.7">X5R</text>
<text x="85.9" y="139.1">16V</text>
<text x="98.8" y="140.9">0603</text>
<text x="98.8" y="142.7">X7R</text>
<text x="98.8" y="139.1">16V</text>
<text x="135.4" y="140.9">0603</text>
<text x="135.4" y="139.1">1%</text>
<text x="207" y="181.7">Title</text>
<text x="213.9" y="183">POWER SUPPLY</text>
<text x="207.2" y="186.8">Size</text>
<text x="208.7" y="189.2">B</text>
<text x="212.7" y="187">Document</text>
<text x="214" y="189.2">&lt;Doc&gt;</text>
<text x="221.4" y="187">Number</text>
<text x="231" y="187">Engineer:</text>
<text x="235" y="189.4">chungnq1</text>
<text x="252.9" y="187">Drawn By:</text>
<text x="254.6" y="189.4">chungnq1</text>
<text x="271.6" y="187">Rev</text>
<text x="272.7" y="189.2">A1</text>
<text x="207" y="192.5">Date:</text>
<text x="214" y="192.9">Thursday, January 12, 2017</text>
<text x="244" y="193">Sheet</text>
<text x="251.8" y="193">2</text>
<text x="256.9" y="193">of</text>
<text x="263.2" y="193">7</text>
</g>
<g font-size="1.6" fill="#000080">
<text x="101.5" y="38.5">Q2</text>
<text x="36.6" y="45.8">C17</text>
<text x="36.6" y="47.7">10uF</text>
<text x="49.4" y="45.8">C18</text>
<text x="49.4" y="47.7">10uF</text>
<text x="62.2" y="45.8">C19</text>
<text x="62.2" y="47.7">0.1uF</text>
<text x="74" y="45.8">R23</text>
<text x="74" y="47.7">10K</text>
<text x="84.1" y="45.8">C64</text>
<text x="84.1" y="47.7">0.1uF</text>
<text x="128" y="44">C9</text>
<text x="128" y="45.8">100uF</text>
<text x="139.9" y="44">C10</text>
<text x="139.9" y="45.8">100uF</text>
<text x="151.8" y="44">C11</text>
<text x="151.8" y="45.8">0.1uF</text>
<text x="165.5" y="44">C12</text>
<text x="165.5" y="45.8">33pF</text>
<text x="186.5" y="46.7">D3</text>
<text x="198.8" y="43.3">D4</text>
<text x="216.7" y="44">C13</text>
<text x="216.7" y="45.8">100uF</text>
<text x="228.6" y="44">C14</text>
<text x="228.6" y="45.8">100uF</text>
<text x="240.5" y="44">C15</text>
<text x="240.5" y="45.8">0.1uF</text>
<text x="253.3" y="44">C16</text>
<text x="253.3" y="45.8">33pF</text>
<text x="178" y="48.4" transform="rotate(-90 178 48.4)">TVS4</text>
<text x="200.8" y="50.2">MMSZ5231BT1G</text>
<text x="96" y="59.6">R26</text>
<text x="186.5" y="54.1">RED</text>
<text x="96" y="61.4">100K</text>
<text x="90.5" y="71.4">Q3</text>
<text x="192" y="67.8">R22</text>
<text x="192" y="69.6">470</text>
<text x="90.5" y="73.3">BSS138</text>
<text x="178" y="72" transform="rotate(-90 178 72)">PESD5V0S1BL,315</text>
<text x="109.7" y="87.9">R51</text>
<text x="109.7" y="89.7">100K</text>
<text x="112.5" y="124.5">U4</text>
<text x="135.4" y="120.8">R27</text>
<text x="135.4" y="122.6">33K</text>
<text x="149.1" y="120.8">C20</text>
<text x="149.1" y="122.6">100uF</text>
<text x="160.9" y="120.8">C21</text>
<text x="160.9" y="122.6">100uF</text>
<text x="172.8" y="120.8">C22</text>
<text x="172.8" y="122.6">0.1uF</text>
<text x="186.5" y="120.8">C23</text>
<text x="186.5" y="122.6">33pF</text>
<text x="112.5" y="126.3">SPX29302T5-L/TR</text>
<text x="73.2" y="133.6">C24</text>
<text x="73.2" y="135.4">10uF</text>
<text x="85.9" y="133.6">C25</text>
<text x="85.9" y="135.4">10uF</text>
<text x="98.8" y="133.6">C26</text>
<text x="98.8" y="135.4">0.1uF</text>
<text x="135.4" y="133.6">R28</text>
<text x="135.4" y="135.4">20K</text>
</g>
<g font-size="1.6" fill="#f00">
<text x="93.4" y="55.9" transform="rotate(-90 93.4 55.9)">FET_CAP_G</text>
<text x="190.6" y="60">LED_PW</text>
<text x="77.2" y="68.3">FET_PW_G</text>
<text x="126.8" y="85.1">VCHARGE_EN</text>
<text x="142.1" y="85.1">[5]</text>
<text x="133.9" y="130.5">LDO_3V3_ADJ</text>
</g>
<g font-size="1.6" fill="#004080">
<text x="95" y="79.4" transform="rotate(-90 95 79.4)">D</text>
<text x="95" y="87.3" transform="rotate(-90 95 87.3)">S</text>
<text x="118.7" y="131.2" transform="rotate(-90 118.7 131.2)">GND</text>
<text x="120.5" y="131.2" transform="rotate(-90 120.5 131.2)">PAD</text>
</g>
<g font-size="1.3">
<text x="29.3" y="20.2">5</text>
<text x="84.1" y="20.2">4</text>
<text x="139" y="20.2">3</text>
<text x="193.8" y="20.2">2</text>
<text x="248.7" y="20.2">1</text>
<text x=".5" y="43.5">D</text>
<text x="276.6" y="43.5">D</text>
<text x=".5" y="87">C</text>
<text x="276.6" y="87">C</text>
<text x=".5" y="130.4">B</text>
<text x="276.6" y="130.4">B</text>
<text x=".5" y="173.8">A</text>
<text x="276.6" y="173.8">A</text>
<text x="29.3" y="195.8">5</text>
<text x="84.1" y="195.8">4</text>
<text x="139" y="195.8">3</text>
<text x="193.8" y="195.8">2</text>
<text x="248.7" y="195.8">1</text>
</g>
</svg>
